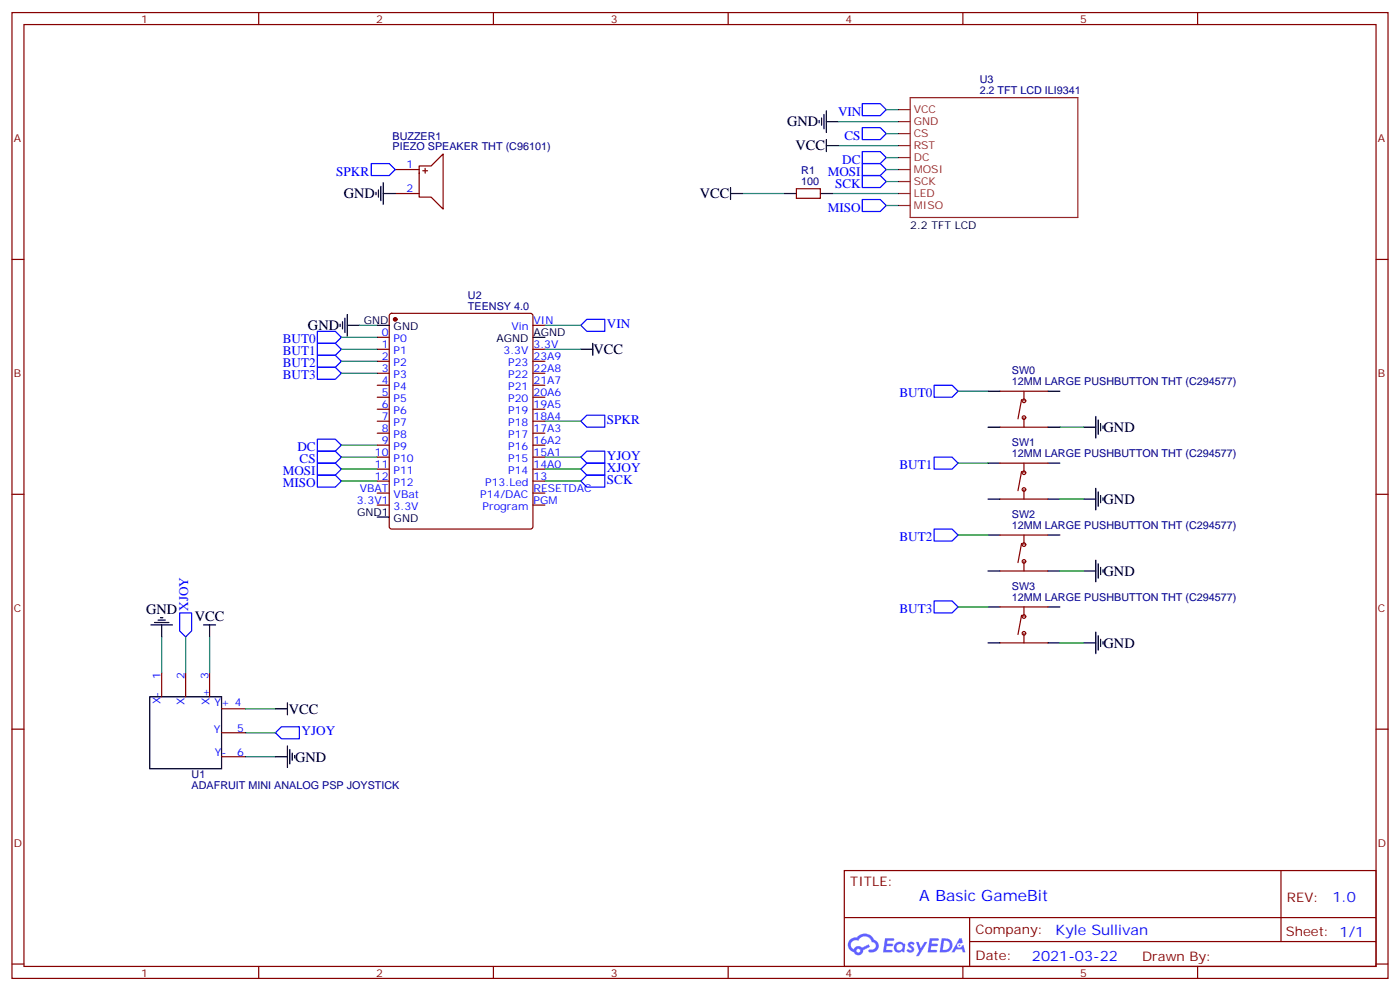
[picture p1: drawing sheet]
<svg xmlns="http://www.w3.org/2000/svg" width="412mm" height="292mm" viewBox="0 0 412 292" stroke-linecap="round" stroke-linejoin="round" font-family="sans-serif">
<g fill="none" stroke="#870000" stroke-width=".35">
<path d="M3.5 3.7h405.4v284.3h-405.4zM7.1 7.2h398.2v277.3h-398.2zM76.2 3.7v3.5M145.3 3.7v3.5M214.5 3.7v3.5M283.6 3.7v3.5M352.8 3.7v3.5M3.5 76.4h3.6M405.3 76.4h3.6M3.5 145.5h3.6M405.3 145.5h3.6M3.5 214.7h3.6"/>
<path d="M405.3 214.7h3.6M248.7 256.3h156.6v28.2h-156.6zM377.3 256.3v20.9M248.7 270.1h156.5M285.6 277.2h119.6M285.6 270.1v14.2M3.5 283.8h3.6M76.2 284.5v3.5M145.3 284.5v3.5M214.5 284.5v3.5M283.6 284.5v3.5M352.8 284.5v3.5"/>
<path d="M405.3 283.8h3.6"/>
</g>
<g fill="#5487ff">
<path d="M267.7 277.5a1.22 1.22 0 0 1 1.7 .2l-.4 .6a.47 .47 0 0 0-.3-.4 .47 .47 0 0 0-.5 .2l.1 .2a1.14 1.14 0 0 1 .8 1.8 1.14 1.14 0 0 1-1.9 0l-.2-.2 .5-.6 .7 .5a.29 .29 0 0 0 .3-.3 .29 .29 0 0 0-.2-.3 1.04 1.04 0 0 1-.6-1.7z"/>
<path d="M260.7 276.2h2.4l.3 .2-.2 .5-1.8 .1-.1 .8h1.5l.3 .4-.3 .4h-1.6l-.2 1.1h1.7l.2 .3-.2 .3-2.6 .1z"/>
<path d="M273.8 276.2h2.4l.3 .2-.1 .5-1.8 .1-.2 .8h1.6l.3 .4-.4 .4-1.6-.1-.1 1.1 1.7 .1 .2 .3-.2 .3-2.6 .1z"/>
<path d="M282.6 276.2h.7l.3 1.3-.6 .3a.69 .69 0 0 0-1 .3 .69 .69 0 0 0 .4 .9 .69 .69 0 0 0 .9-.6l.5-.2 .6 2.2h-.8l-.2-.9h-1.8l-.5 .9h-.8z"/>
<path d="M269.8 277.3h.8l.6 1.8 1.1-1.8h.9l-2.6 4.2h-.8l.9-1.5z"/>
<path d="M277.4 276.2l-.6 4.2h1.3a2.11 2.11 0 0 0 2.5-2.1 2.11 2.11 0 0 0-2.5-2.1zM278.1 277a1.39 1.39 0 0 1 1.7 1.4 1.39 1.39 0 0 1-1.8 1.2h-.3z"/>
<path d="M263.7 277.8a1.54 1.54 0 0 0-.1 2.2 1.54 1.54 0 0 0 2.2 .1l.6 .3 .3-2.3-.2-.3h-.4a1.49 1.49 0 0 0-2.4 0zM264 278.8a.94 .94 0 0 1 1.8 0 .94 .94 0 0 1-1.8 0z"/>
<path d="M250.4 276.6a2.18 2.18 0 0 0 1.1 3.7 1.44 1.44 0 0 0 1.6 .9 1.44 1.44 0 0 0 1.2-1.4l2-1.1-.5-.7-1.9 1a1.47 1.47 0 0 0-2.4 .4 1.39 1.39 0 0 1-.7-1.9 1.39 1.39 0 0 1 2-.5 2.12 2.12 0 0 1 2.2-1.3 2.12 2.12 0 0 1 1.9 1.7 1.14 1.14 0 0 1 1.1 1.4 1.14 1.14 0 0 1-1.7 .7 .43 .43 0 0 0-.5 .4 .43 .43 0 0 0 .4 .5 1.98 1.98 0 0 0 2.5-1.2 1.98 1.98 0 0 0-1.2-2.6 3.1 3.1 0 0 0-5.3-.6l-.9 .1zM252.3 279.9a.55 .55 0 0 1 1.1 0 .55 .55 0 0 1-1.1 0z"/>
<circle cx="282.6" cy="278.3" r=".26"/>
</g>
<g fill="none" stroke="#870000" stroke-width=".35">
<path d="M116.4 49.9h7.1M116.4 57h7.1M123.5 48.9h3.5l3.5-3.6v16.3l-3.5-3.6h-3.5zM124.5 50.3h1.4M125.2 49.6v1.4M234.6 55.6h7.1v2.8h-7.1zM111.1 99.3h3.6M114.9 92.5l.5-.2h40.9l.6 .4 .1 62.3-.5 .7-41.1 .1-.7-.5v-62.3zM157 95.8h3.5M111.1 102.8h3.6M111.1 106.4h3.6M111.1 109.9h3.6"/>
<path d="M111.1 113.4h3.6M111.1 116.9h3.6M157 102.8h3.5M157 106.4h3.5M157 109.9h3.5M157 113.4h3.5M157 116.9h3.5M294.6 115.2h14.1M300.9 117.7l-1 5.6M301.6 115.2v2.8M111.1 120.5h3.6M111.1 124h3.6"/>
<path d="M111.1 127.5h3.6M111.1 131.1h3.6M111.1 134.6h3.6M111.1 138.1h3.6M157 120.5h3.5M157 124h3.5M157 127.5h3.5M157 131.1h3.5M157 134.6h3.5M157 138.1h3.5M294.6 136.3h14.1M294.6 125.8h14.1"/>
<path d="M300.9 138.8l-1 5.7M301.6 122.9v2.9M301.6 136.3v2.9M111.1 141.6h3.6M111.1 145.2h3.6M111.1 148.7h3.6M157 141.6h3.5M157 145.2h3.5M157 148.7h3.5M294.6 146.9h14.1M294.6 157.5h14.1M300.9 160l-1 5.6"/>
<path d="M301.6 144.1v2.8M301.6 157.5v2.8M294.6 168.1h14.1M294.6 178.7h14.1M301.6 165.3v2.8M301.6 178.7v2.8M47.6 198.1v7M54.7 198.1v7M61.7 198.1v7M294.6 189.3h14.1M300.9 181.2l-1 5.6M301.6 186.4v2.9"/>
<path d="M65.3 208.7h7M65.3 215.7h7M65.3 222.8h7"/>
<circle cx="301.6" cy="118" r=".53"/>
<circle cx="301.6" cy="139.2" r=".53"/>
<circle cx="301.6" cy="122.9" r=".53"/>
<circle cx="301.6" cy="144.1" r=".53"/>
<circle cx="301.6" cy="165.3" r=".53"/>
<circle cx="301.6" cy="160.3" r=".53"/>
<circle cx="301.6" cy="186.4" r=".53"/>
<circle cx="301.6" cy="181.5" r=".53"/>
</g>
<g fill="none" stroke="#000" stroke-width=".35">
<path d="M241.3 35.5v.7M242 34.7v2.2M242.7 33.7v4.2M243.4 32.6v6.4M243.4 35.8h3.5M110.8 56.6v.7M111.5 55.9v2.1M112.2 54.9v4.2M112.9 57h3.5M112.9 53.8v6.3M215.2 57h3.5M215.2 55.2v3.5"/>
<path d="M231.1 57h3.5M241.7 57h3.5M243.4 42.9h3.5M243.4 41.1v3.5M100.2 95.4v.7M100.9 94.7v2.1M101.6 93.7v4.2M102.3 95.8h3.5M102.3 92.6v6.4M111.1 95.8h3.6M157 99.3h3.5M171.1 102.8h3.5"/>
<path d="M174.6 101.1v3.5M291 115.2h3.6M308.7 115.2h3.5M291 136.3h3.6M291 125.8h3.6M308.7 136.3h3.5M308.7 125.8h3.5M319.3 125.8h3.5M322.8 122.6v6.3M323.5 123.6v4.3M324.2 124.7v2.1M324.9 125.4v.7"/>
<path d="M111.1 152.2h3.6M291 146.9h3.6M291 157.5h3.6M308.7 146.9h3.5M308.7 157.5h3.5M319.3 146.9h3.5M322.8 143.8v6.3M323.5 144.8v4.2M324.2 145.9v2.1M324.9 146.6v.7M291 168.1h3.6M291 178.7h3.6"/>
<path d="M308.7 168.1h3.5M308.7 178.7h3.5M319.3 168.1h3.5M322.8 164.9v6.4M323.5 166v4.2M324.2 167v2.2M324.9 167.7v.8M44.4 184h6.4M45.5 183.3h4.2M46.6 182.6h2.1M47.3 181.9h.7M47.6 184v3.5"/>
<path d="M60 184h3.5M61.7 184v3.5M291 189.3h3.6M308.7 189.3h3.5M319.3 189.3h3.5M322.8 186.1v6.3M323.5 187.1v4.3M324.2 188.2v2.1M324.9 188.9v.7M44.1 205.1h21.2v21.2h-21.2zM81.1 208.7h3.6M84.7 206.9v3.5"/>
<path d="M84.7 219.6v6.4M81.1 222.8h3.6M85.4 220.7v4.2M86.1 221.7v2.1M86.8 222.4v.7"/>
</g>
<circle cx="116.4" cy="94" r=".53" fill="#870000" stroke="#870000" stroke-width=".35"/>
<path d="M264.6 39.3h3.5M264.6 35.8h3.5M264.6 32.3h3.5M268.1 28.8h49.4v35.2h-49.4zM264.6 57h3.5M264.6 53.4h3.5M264.6 49.9h3.5M264.6 46.4h3.5M264.6 42.9h3.5M264.6 60.5h3.5" fill="none" stroke="#8c2424" stroke-width=".35"/>
<g fill="none" stroke="#008700" stroke-width=".35">
<path d="M246.9 35.8h17.7M261.1 32.3h3.5M261.1 39.3h3.5M218.7 57h12.4M245.2 57h19.4M246.9 42.9h17.7M261.1 46.4h3.5M261.1 49.9h3.5M261.1 53.4h3.5M261.1 60.5h3.5M100.5 99.3h10.6M105.8 95.8h5.3"/>
<path d="M160.5 95.8h10.6M100.5 102.8h10.6M100.5 109.9h10.6M100.5 106.4h10.6M160.5 102.8h10.6M282.2 115.2h8.8M100.5 134.6h10.6M100.5 138.1h10.6M100.5 131.1h10.6M160.5 124h10.6M160.5 134.6h10.6M160.5 138.1h10.6"/>
<path d="M282.2 136.3h8.8M312.2 125.8h7.1M100.5 141.6h10.6M160.5 141.6h10.6M282.2 157.5h8.8M312.2 146.9h7.1M282.2 178.7h8.8M312.2 168.1h7.1M47.6 187.5v10.6M54.7 187.5v10.6M61.7 187.5v10.6M312.2 189.3h7.1"/>
<path d="M72.3 215.7h8.8M72.3 208.7h8.8M72.3 222.8h8.8"/>
</g>
<g fill="none" stroke="#00f" stroke-width=".35">
<path d="M254 30.5h5.3l1.8 1.8-1.8 1.7h-5.3zM254 37.6h5.3l1.8 1.7-1.8 1.8h-5.3zM109.4 48.2h5.3l1.7 1.7-1.7 1.8h-5.3zM254 58.7h5.3l1.8 1.8-1.8 1.8h-5.3zM254 48.2h5.3l1.8 1.7-1.8 1.8h-5.3zM254 44.6h5.3l1.8 1.8-1.8 1.8h-5.3zM254 51.7h5.3l1.8 1.7-1.8 1.8h-5.3zM93.5 97.5h5.3l1.7 1.8-1.7 1.8h-5.3zM171.1 95.8l1.8-1.8h5.3v3.5h-5.3zM93.5 101.1h5.3l1.7 1.7-1.7 1.8h-5.3zM93.5 104.6h5.3l1.7 1.8-1.7 1.7h-5.3zM93.5 108.1h5.3l1.7 1.8-1.7 1.8h-5.3z"/>
<path d="M275.2 113.4h5.3l1.7 1.8-1.7 1.7h-5.3zM93.5 129.3h5.3l1.7 1.8-1.7 1.7h-5.3zM93.5 132.8h5.3l1.7 1.8-1.7 1.7h-5.3zM93.5 136.3h5.3l1.7 1.8-1.7 1.8h-5.3zM93.5 139.9h5.3l1.7 1.7-1.7 1.8h-5.3zM171.1 134.6l1.8-1.8h5.3v3.5h-5.3zM171.1 124l1.8-1.8h5.3v3.6h-5.3zM172.9 136.3h5.3v3.6h-5.3l-1.8-1.8zM275.2 134.6h5.3l1.7 1.7-1.7 1.8h-5.3zM171.1 141.6l1.8-1.7h5.3v3.5h-5.3zM275.2 155.8h5.3l1.7 1.7-1.7 1.8h-5.3zM275.2 176.9h5.3l1.7 1.8-1.7 1.7h-5.3z"/>
<path d="M52.9 180.4h3.5v5.3l-1.7 1.8-1.8-1.8zM81.1 215.7l1.8-1.7h5.3v3.5h-5.3z"/>
</g>
<text font-size="4.6" fill="#00f" x="270.8" y="265.3">A Basic GameBit</text>
<g font-size="4.2">
<text x="231.8" y="37.2">GND</text>
<text x="234.3" y="44.2">VCC</text>
<text x="101.3" y="58.4">GND</text>
<text x="206.1" y="58.4">VCC</text>
<text x="90.7" y="97.2">GND</text>
<text x="174.8" y="104.2">VCC</text>
<text x="325.1" y="127.2">GND</text>
<text x="325.1" y="148.3">GND</text>
<text x="325.1" y="169.5">GND</text>
<text x="43" y="180.7">GND</text>
<text x="57.4" y="182.8">VCC</text>
<text x="325.1" y="190.7">GND</text>
<text x="85.1" y="210.1">VCC</text>
<text x="87" y="224.2">GND</text>
</g>
<g font-size="4.2" fill="#00f">
<text x="392.5" y="265.6">1.0</text>
<text x="310.9" y="275.1">Kyle Sullivan</text>
<text x="304" y="282.9">2021-03-22</text>
</g>
<g font-size="3.9" fill="#00f">
<text x="246.9" y="34">VIN</text>
<text x="248.8" y="41.1">CS</text>
<text x="99" y="51.7">SPKR</text>
<text x="243.8" y="51.7">MOSI</text>
<text x="248.1" y="48.2">DC</text>
<text x="246" y="55.2">SCK</text>
<text x="243.8" y="62.3">MISO</text>
<text x="83.3" y="101.1">BUT0</text>
<text x="178.8" y="96.5">VIN</text>
<text x="83.3" y="104.6">BUT1</text>
<text x="83.3" y="108.1">BUT2</text>
<text x="83.3" y="111.7">BUT3</text>
<text x="265" y="116.9">BUT0</text>
<text x="178.8" y="124.8">SPKR</text>
<text x="87.6" y="132.8">DC</text>
<text x="88.3" y="136.3">CS</text>
<text x="178.8" y="135.3">YJOY</text>
<text x="83.3" y="139.9">MOSI</text>
<text x="83.3" y="143.4">MISO</text>
<text x="178.8" y="142.4">SCK</text>
<text x="178.8" y="138.9">XJOY</text>
<text x="265" y="138.1">BUT1</text>
<text x="265" y="159.3">BUT2</text>
<text x="55.4" y="179.8" transform="rotate(-90 55.4 179.8)">XJOY</text>
<text x="265" y="180.4">BUT3</text>
<text x="88.8" y="216.5">YJOY</text>
</g>
<g font-size="3.9" fill="#800">
<text x="250.5" y="260.9">TITLE:</text>
<text x="379.1" y="265.6">REV:</text>
<text x="287.4" y="275.1">Company:</text>
<text x="378.7" y="275.7">Sheet: 1/1</text>
<text x="287.4" y="282.8">Date:</text>
<text x="336.4" y="282.8">Drawn By:</text>
</g>
<g font-size="3.2" fill="#800">
<text x="41.6" y="6.7">1</text>
<text x="110.8" y="6.7">2</text>
<text x="179.9" y="6.7">3</text>
<text x="249.1" y="6.7">4</text>
<text x="318.2" y="6.7">5</text>
<text x="4.1" y="41.8">A</text>
<text x="405.9" y="41.8">A</text>
<text x="4.1" y="110.9">B</text>
<text x="405.9" y="110.9">B</text>
<text x="4.1" y="180.1">C</text>
<text x="405.9" y="180.1">C</text>
<text x="4.1" y="249.2">D</text>
<text x="405.9" y="249.2">D</text>
<text x="41.6" y="287.5">1</text>
<text x="110.8" y="287.5">2</text>
<text x="179.9" y="287.5">3</text>
<text x="249.1" y="287.5">4</text>
<text x="318.2" y="287.5">5</text>
</g>
<g font-size="3.2" fill="#000080">
<text x="288.6" y="27.7">2.2 TFT LCD ILI9341</text>
<text x="288.6" y="24.5">U3</text>
<text x="115.6" y="41.1">BUZZER1</text>
<text x="115.6" y="44.3">PIEZO SPEAKER THT (C96101)</text>
<text x="236" y="51.3">R1</text>
<text x="236" y="54.5">100</text>
<text x="137.8" y="88">U2</text>
<text x="137.8" y="91.2">TEENSY 4.0</text>
<text x="298.1" y="113.4">12MM LARGE PUSHBUTTON THT (C294577)</text>
<text x="298.1" y="110.2">SW0</text>
<text x="298.1" y="131.4">SW1</text>
<text x="298.1" y="134.6">12MM LARGE PUSHBUTTON THT (C294577)</text>
<text x="298.1" y="155.8">12MM LARGE PUSHBUTTON THT (C294577)</text>
<text x="298.1" y="152.6">SW2</text>
<text x="298.1" y="173.7">SW3</text>
<text x="298.1" y="176.9">12MM LARGE PUSHBUTTON THT (C294577)</text>
<text x="56.5" y="232.3">ADAFRUIT MINI ANALOG PSP JOYSTICK</text>
<text x="56.5" y="229.1">U1</text>
</g>
<g font-size="3.2" fill="#8d2323">
<text x="269.2" y="33.3">VCC</text>
<text x="269.2" y="40.4">CS</text>
<text x="269.2" y="36.9">GND</text>
<text x="269.2" y="47.4">DC</text>
<text x="269.2" y="43.9">RST</text>
<text x="269.2" y="51">MOSI</text>
<text x="269.2" y="58">LED</text>
<text x="269.2" y="54.5">SCK</text>
<text x="269.2" y="61.6">MISO</text>
</g>
<g font-size="3.2" fill="#00f">
<text x="119.7" y="49.6">1</text>
<text x="119.7" y="56.6">2</text>
<text x="157.2" y="95.4">VIN</text>
<text x="112.5" y="99">0</text>
<text x="116" y="100.7">P0</text>
<text x="150.6" y="97.2">Vin</text>
<text x="112.5" y="102.5">1</text>
<text x="112.5" y="106">2</text>
<text x="116" y="104.2">P1</text>
<text x="116" y="107.8">P2</text>
<text x="148.3" y="104.2">3.3V</text>
<text x="149.7" y="107.8">P23</text>
<text x="157.2" y="106">23A9</text>
<text x="157.2" y="102.5">3.3V</text>
<text x="112.5" y="109.5">3</text>
<text x="112.5" y="113.1">4</text>
<text x="116" y="111.3">P3</text>
<text x="149.7" y="111.3">P22</text>
<text x="157.2" y="113.1">21A7</text>
<text x="157.2" y="109.5">22A8</text>
<text x="112.5" y="116.6">5</text>
<text x="116" y="114.8">P4</text>
<text x="116" y="118.4">P5</text>
<text x="149.7" y="118.4">P20</text>
<text x="149.7" y="114.8">P21</text>
<text x="157.2" y="116.6">20A6</text>
<text x="112.5" y="120.1">6</text>
<text x="112.5" y="123.6">7</text>
<text x="116" y="121.9">P6</text>
<text x="116" y="125.4">P7</text>
<text x="149.7" y="125.4">P18</text>
<text x="149.7" y="121.9">P19</text>
<text x="157.2" y="123.6">18A4</text>
<text x="157.2" y="120.1">19A5</text>
<text x="112.5" y="127.2">8</text>
<text x="112.5" y="130.7">9</text>
<text x="116" y="128.9">P8</text>
<text x="149.7" y="128.9">P17</text>
<text x="157.2" y="130.7">16A2</text>
<text x="157.2" y="127.2">17A3</text>
<text x="110.4" y="134.2">10</text>
<text x="110.4" y="137.8">11</text>
<text x="116" y="132.5">P9</text>
<text x="116" y="136">P10</text>
<text x="149.7" y="136">P15</text>
<text x="149.7" y="132.5">P16</text>
<text x="157.2" y="137.8">14A0</text>
<text x="157.2" y="134.2">15A1</text>
<text x="110.4" y="141.3">12</text>
<text x="116" y="139.5">P11</text>
<text x="116" y="143.1">P12</text>
<text x="142.9" y="143.1">P13.Led</text>
<text x="149.7" y="139.5">P14</text>
<text x="157.2" y="141.3">13</text>
<text x="105.1" y="148.3">3.3V1</text>
<text x="106" y="144.8">VBAT</text>
<text x="116" y="146.6">VBat</text>
<text x="141.5" y="146.6">P14/DAC</text>
<text x="157.2" y="148.3">PGM</text>
<text x="157.2" y="144.8">RESETDAC</text>
<text x="116" y="150.1">3.3V</text>
<text x="142.2" y="150.1">Program</text>
<text x="47.3" y="199.8" transform="rotate(-90 47.3 199.8)">1</text>
<text x="54.3" y="199.8" transform="rotate(-90 54.3 199.8)">2</text>
<text x="61.4" y="199.8" transform="rotate(-90 61.4 199.8)">3</text>
<text x="47.3" y="207.3" transform="rotate(-90 47.3 207.3)">X-</text>
<text x="54.3" y="207.7" transform="rotate(-90 54.3 207.7)">X</text>
<text x="61.7" y="207.4" transform="rotate(-90 61.7 207.4)">X+</text>
<text x="63.2" y="208">Y+ 4</text>
<text x="63" y="215.7">Y</text>
<text x="69.8" y="215.4">5</text>
<text x="63.3" y="222.4">Y-</text>
<text x="69.8" y="222.4">6</text>
</g>
<g font-size="3.2">
<text x="268.1" y="67.6">2.2 TFT LCD</text>
<text x="107.2" y="95.4">GND</text>
<text x="116" y="97.2">GND</text>
<text x="146.2" y="100.7">AGND</text>
<text x="157.2" y="99">AGND</text>
<text x="105.2" y="151.9">GND1</text>
<text x="116" y="153.6">GND</text>
</g>
</svg>
